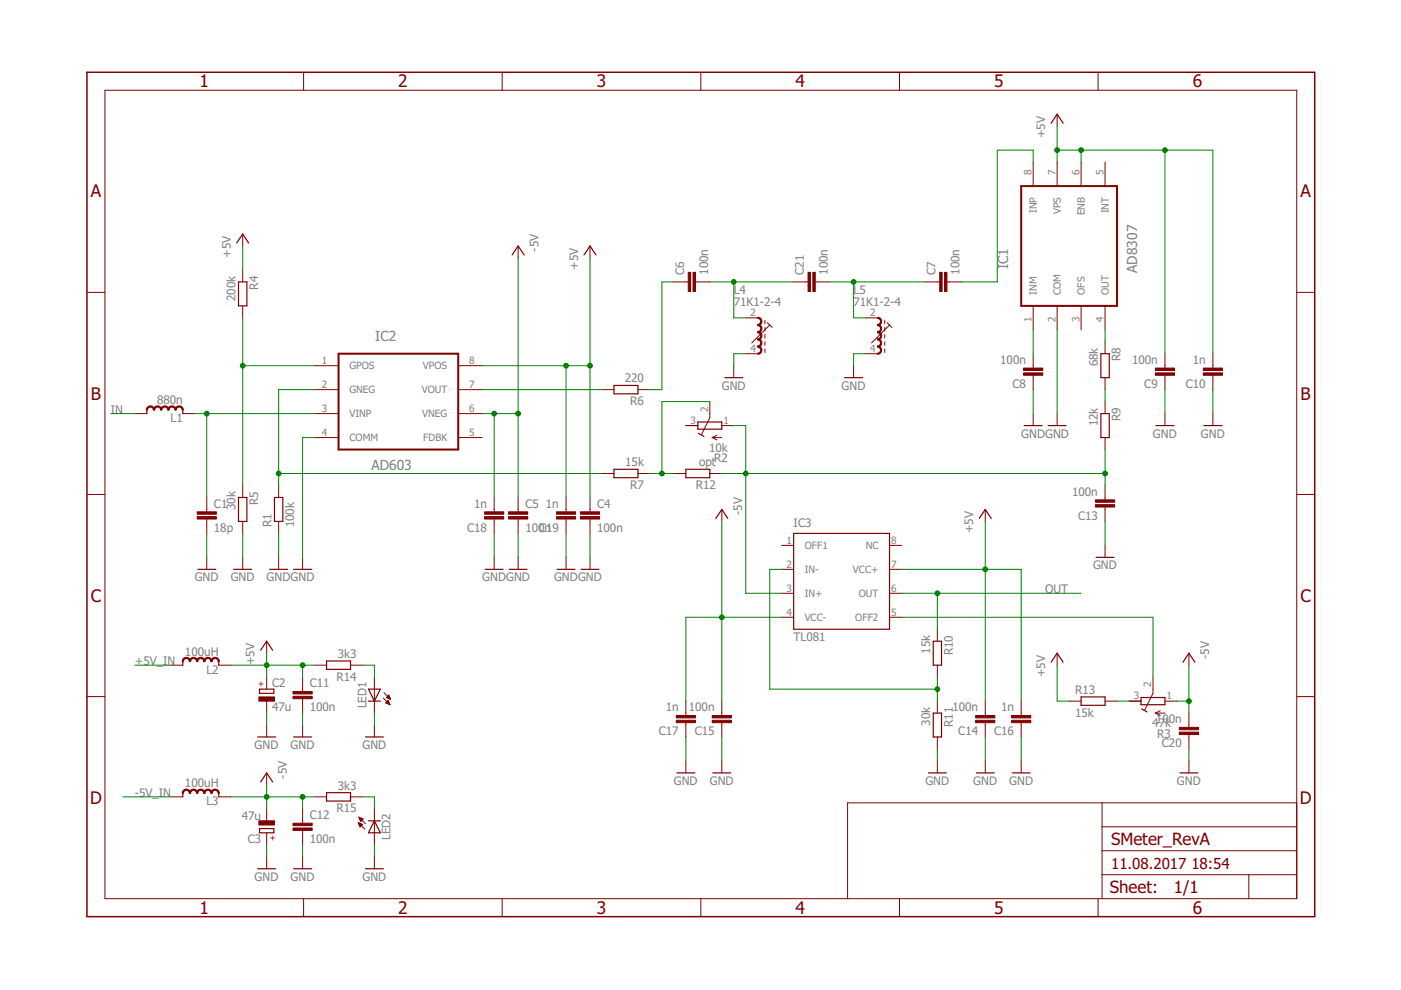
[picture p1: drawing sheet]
<svg xmlns="http://www.w3.org/2000/svg" width="297mm" height="210mm" viewBox="0 0 297 210" stroke-linecap="round" stroke-linejoin="round" font-family="sans-serif">
<g fill="none" stroke="#800000" stroke-width=".21">
<path d="M22.2 19.1h252.7v171.4h-252.7zM64.4 15.3v3.8M106.5 15.3v3.8M148.6 15.3v3.8M190.7 15.3v3.8M232.8 15.3v3.8M219.1 34.4v5.1M224.1 24.2v2.6M224.1 34.4v5.1M229.2 34.4v5.1M234.3 34.4v5.1M51.5 49.6v2.6"/>
<path d="M51.5 57.2v2.6M109.9 52.2v2.5M125.1 52.2v2.5M142.9 59.8h3M147.4 59.8h3.1M168.3 59.8h3M172.8 59.8h3.1M196.2 59.8h3M200.8 59.8h3M18.4 62h3.8M51.5 64.9v2.5M66.7 77.5h5.1"/>
<path d="M97.2 77.5h5M155.6 77.5v2.6M158.1 75h2.6M158.1 67.4h2.6M162.2 67.9v.8M162.2 69.4v.8M162.2 70.9v.8M162.2 72.5v.7M162.2 74v.7M162.7 68.4l1 1M163.2 68.9l-3.8 3.8M181 77.5v2.6"/>
<path d="M183.5 75h2.6M183.5 67.4h2.6M187.6 67.9v.8M187.6 69.4v.8M187.6 70.9v.8M187.6 72.5v.7M187.6 74v.7M188.1 68.4l1 1M188.6 68.9l-3.8 3.8M219.1 64.9v5M219.1 75v3M219.1 79.6v3"/>
<path d="M224.1 64.9v5M229.2 64.9v5M234.3 64.9v5M234.3 72.5v2.5M247 75v3M247 79.6v3M257.2 75v3M257.2 79.6v3M274.9 62h3.8M28.6 87.7h2.5M38.8 87.7h2.5M66.7 82.6h5.1"/>
<path d="M66.7 87.7h5.1M66.7 92.8h5.1M97.2 82.6h5M97.2 87.7h5M97.2 92.8h5M127.6 82.6h2.6M135.3 82.6h2.5M145.4 90.2h2.6M150.5 85.2v3.4l-1.8 3.5M151 92.8h2M151 92.8l1 .5M152 92.3l-1 .5"/>
<path d="M153 90.2h2.6M219.1 87.7v2.5M224.1 87.7v2.5M234.3 80.1v2.5M234.3 85.2v2.5M234.3 92.8v2.5M247 87.7v2.5M257.2 87.7v2.5M18.4 104.8h3.8M43.8 105.5v3M43.8 110v3.1M43.8 118.2v2.5"/>
<path d="M51.5 102.9v2.6M51.5 110.6v2.5M51.5 118.2v2.5M59.1 102.9v2.6M59.1 110.6v2.5M59.1 118.2v2.5M64.2 118.2v2.5M104.8 105.5v3M104.8 110v3.1M104.8 118.2v2.5M109.9 105.5v3M109.9 110v3.1"/>
<path d="M109.9 118.2v2.5M120 105.5v3M120 110v3.1M120 118.2v2.5M125.1 105.5v3M125.1 110v3.1M125.1 118.2v2.5M127.6 100.4h2.6M135.3 100.4h2.5M142.9 100.4h2.5M150.5 100.4h2.5M153 108v2.6"/>
<path d="M165.7 115.6h2.6M188.6 115.6h2.5M208.9 108v2.6M234.3 102.9v3.1M234.3 107.5v3.1M234.3 115.6v2.6M274.9 104.8h3.8M56.5 136v2.5M165.7 120.7h2.6M165.7 125.8h2.6M165.7 130.9h2.6M188.6 120.7h2.5"/>
<path d="M188.6 125.8h2.5M188.6 130.9h2.5M198.7 133.4v2.6M224.1 138.5v2.5M252.1 138.5v2.5M18.4 147.7h3.8M36.2 141h2.6M46.4 141h2.5M56.5 143.6v2.5M56.5 148.7v2.5M56.5 153.7v2.6M64.2 143.6v3"/>
<path d="M64.2 148.1v3.1M64.2 153.7v2.6M66.7 141h2.5M74.3 141h2.6M79.4 143.6v7.6M79.4 153.7v2.6M81.3 148l1.4 1.4M81.4 146.9l1.4 1.4M81.8 149h.7M81.9 147.9l.5-.5 .4 .9zM81.9 148.9h.6M82 147.9h.7"/>
<path d="M82 147.8h.6M82 149.1h.6M82.1 148.8h.3M82.1 147.7h.5M82.2 148.6h.2M82.3 147.6h.2M82.3 148h.4M82.3 148.5l.4 .9M82.3 148.5l-.5 .5 .9 .4M82.3 148.5h.1M82.3 149.2h.3M82.4 147.4h.1"/>
<path d="M82.6 148.2h.2M82.6 149.4h.1M145.4 148.7v3M145.4 153.2v3.1M153 148.7v3M153 153.2v3.1M198.7 141v2.6M198.7 148.7v2.5M198.7 156.3v2.5M208.9 148.7v3M208.9 153.2v3.1M216.5 148.7v3"/>
<path d="M216.5 153.2v3.1M226.7 148.7h2.5M234.3 148.7h2.5M239.4 148.7h2.5M244.5 143.6v3.4l-1.8 3.5M245 151.2h2M245 151.2l1 .5M246 150.7l-1 .5M247 148.7h2.5M252.1 151.2v3M252.1 155.7v3.1M274.9 147.7h3.8"/>
<path d="M36.2 169h2.6M46.4 169h2.5M56.5 163.9v2.5M56.5 171.5v2.5M56.5 176.6v2.5M64.2 171.5v3M64.2 176.1v3M66.7 169h2.5M74.3 169h2.6M76 174.4l1.4 1.4M76 174.4l.3 .9M76 174.4l.9 .4"/>
<path d="M76 174.5h.1M76 174.6h.3M76.1 174.7h.5M76.1 173.3l1.4 1.4M76.1 173.3l.9 .4-.5 .5zM76.1 173.4h.2M76.1 174.8h.7M76.2 174.9h.5M76.2 173.5h.4M76.2 175h.4M76.2 173.6h.7M76.3 175.2h.2"/>
<path d="M76.3 173.7h.6M76.3 175.3h.1M76.3 173.8h.5M76.4 174h.3M76.4 174.1h.1M76.9 174.8l-.6 .5M79.4 171.5v7.6M145.4 161.3v2.6M153 161.3v2.6M198.7 161.3v2.6M208.9 161.3v2.6M216.5 161.3v2.6"/>
<path d="M233.7 170.2v20.3M233.7 175.3h41.2M252.1 161.3v2.6M274.9 170.2h-95.2v20.3M56.5 181.7v2.5M64.2 181.7v2.5M64.4 190.5v3.9M79.4 181.7v2.5M106.5 190.5v3.9M148.6 190.5v3.9M190.7 190.5v3.9M232.8 190.5v3.9"/>
<path d="M233.7 185.5h41.2M233.7 180.4h41.2M264.8 185.5v5"/>
</g>
<path d="M18.4 15.3h260.3v179.1h-260.3z" fill="none" stroke="#800000" stroke-width=".32"/>
<path d="M216.5 39.5h20.3v25.4h-20.3zM71.8 75h25.4v20.3h-25.4z" fill="none" stroke="#800000" stroke-width=".42"/>
<g fill="none" stroke="#800000" stroke-width=".25">
<path d="M222.9 26.1l1.2-1.9 1.3 1.9M50.2 51.5l1.3-1.9 1.2 1.9M50.6 59.8h1.7v5.1h-1.7zM108.6 54.1l1.3-1.9 1.2 1.9M123.8 54.1l1.3-1.9 1.3 1.9M233.4 75h1.8v5.1h-1.8zM31.1 86.9v.8M38.8 86.9v.8M130.2 81.7h5.1v1.8h-5.1zM130.2 99.5h5.1v1.8h-5.1zM145.4 99.5h5.1v1.8h-5.1zM148 89.5h5v1.5h-5z"/>
<path d="M148.1 91.9l1.1 .6M153.7 80.1h3.8M179.1 80.1h3.8M217.1 90.2h3.9M222.2 90.2h3.8M233.4 87.7h1.8v5.1h-1.8zM245.1 90.2h3.8M255.2 90.2h3.9M50.6 105.5h1.7v5.1h-1.7zM58.2 105.5h1.8v5.1h-1.8zM151.8 109.9l1.2-1.9 1.3 1.9M168.3 113.1h20.3v20.3h-20.3z"/>
<path d="M207.6 109.9l1.3-1.9 1.3 1.9M232.4 118.2h3.8M41.9 120.7h3.8M49.6 120.7h3.8M55.3 137.9l1.2-1.9 1.3 1.9M57.2 120.7h3.8M62.3 120.7h3.8M102.9 120.7h3.8M107.9 120.7h3.9M118.1 120.7h3.8M123.2 120.7h3.8M197.9 136h1.7v5h-1.7z"/>
<path d="M38.8 140.3v.7M46.4 140.3v.7M54.6 156.3h3.8M55 146.1h3.1v.9h-3.1zM62.3 156.3h3.8M69.2 140.1h5.1v1.8h-5.1zM77.5 156.3h3.8M78.1 146.1h2.5l-1.2 2.6zM78.1 148.7h2.5M197.9 151.2h1.7v5.1h-1.7zM222.9 140.4l1.2-1.9 1.3 1.9M229.2 147.8h5.1v1.7h-5.1z"/>
<path d="M241.9 147.9h5.1v1.5h-5.1zM242 150.3l1.2 .6M250.8 140.4l1.3-1.9 1.2 1.9M38.8 168.2v.8M46.4 168.2v.8M55 175.7h3.1v.9h-3.1zM55.3 165.8l1.2-1.9 1.3 1.9M69.2 168.1h5.1v1.7h-5.1zM78.1 174h2.5M79.4 174l1.2 2.6h-2.5zM143.5 163.9h3.8M151.1 163.9h3.8"/>
<path d="M196.8 163.9h3.8M207 163.9h3.8M214.6 163.9h3.8M250.2 163.9h3.8M54.6 184.2h3.8M62.3 184.2h3.8M77.5 184.2h3.8"/>
</g>
<g fill="#800000" stroke="#800000" stroke-width=".21">
<path d="M41.8 109.5h4.1v.5h-4.1z"/>
<path d="M41.8 108.5h4.1v.5h-4.1z"/>
<path d="M54.9 147.8h3.3v.9h-3.3z"/>
<path d="M54.9 174h3.3v.9h-3.3z"/>
<path d="M123.1 109.5h4v.5h-4z"/>
<path d="M123.1 108.5h4v.5h-4z"/>
<path d="M107.8 109.5h4.1v.5h-4.1z"/>
<path d="M107.8 108.5h4.1v.5h-4.1z"/>
<path d="M146.9 57.7h.5v4.1h-.5z"/>
<path d="M145.9 57.7h.5v4.1h-.5z"/>
<path d="M200.3 57.7h.5v4.1h-.5z"/>
<path d="M199.2 57.7h.5v4.1h-.5z"/>
<path d="M217 78h4.1v.5h-4.1z"/>
<path d="M217 79.1h4.1v.5h-4.1z"/>
<path d="M245 78h4v.5h-4z"/>
<path d="M245 79.1h4v.5h-4z"/>
<path d="M255.1 78h4.1v.5h-4.1z"/>
<path d="M255.1 79.1h4.1v.5h-4.1z"/>
<path d="M62.1 147.6h4.1v.5h-4.1z"/>
<path d="M62.1 146.6h4.1v.5h-4.1z"/>
<path d="M62.1 175.6h4.1v.5h-4.1z"/>
<path d="M62.1 174.5h4.1v.5h-4.1z"/>
<path d="M232.3 106h4v.5h-4z"/>
<path d="M232.3 107h4v.5h-4z"/>
<path d="M206.9 151.7h4v.5h-4z"/>
<path d="M206.9 152.7h4v.5h-4z"/>
<path d="M151 151.7h4.1v.5h-4.1z"/>
<path d="M151 152.7h4.1v.5h-4.1z"/>
<path d="M214.5 151.7h4v.5h-4z"/>
<path d="M214.5 152.7h4v.5h-4z"/>
<path d="M143.4 151.7h4v.5h-4z"/>
<path d="M143.4 152.7h4v.5h-4z"/>
<path d="M102.7 108.5h4.1v.5h-4.1z"/>
<path d="M102.7 109.5h4.1v.5h-4.1z"/>
<path d="M118 108.5h4v.5h-4z"/>
<path d="M118 109.5h4v.5h-4z"/>
<path d="M250 154.2h4.1v.5h-4.1z"/>
<path d="M250 155.2h4.1v.5h-4.1z"/>
<path d="M172.3 57.7h.5v4.1h-.5z"/>
<path d="M171.3 57.7h.5v4.1h-.5z"/>
</g>
<g fill="#800000" stroke="#800000" stroke-width=".21">
<path d="M31.2 86.4a.89 .89 0 0 1 1-.3 .89 .89 0 0 1 .6 .8h-.3a.63 .63 0 0 0-.6-.6 .63 .63 0 0 0-.6 .6h-.3z" fill-rule="evenodd"/>
<path d="M32.7 86.4a.89 .89 0 0 1 1-.3 .89 .89 0 0 1 .6 .8h-.2a.63 .63 0 0 0-.7-.6 .63 .63 0 0 0-.6 .6h-.3z" fill-rule="evenodd"/>
<path d="M34.3 86.4a.89 .89 0 0 1 1-.3 .89 .89 0 0 1 .5 .8h-.2a.63 .63 0 0 0-.7-.6 .63 .63 0 0 0-.6 .6h-.2z" fill-rule="evenodd"/>
<path d="M35.8 86.4a.89 .89 0 0 1 1-.3 .89 .89 0 0 1 .6 .8h-.3a.63 .63 0 0 0-.6-.6 .63 .63 0 0 0-.7 .6h-.2z" fill-rule="evenodd"/>
<path d="M37.3 86.4a.89 .89 0 0 1 1-.3 .89 .89 0 0 1 .6 .8h-.3a.63 .63 0 0 0-.6-.6 .63 .63 0 0 0-.6 .6h-.3z" fill-rule="evenodd"/>
<path d="M38.8 139.7a.89 .89 0 0 1 1-.3 .89 .89 0 0 1 .6 .9h-.2a.63 .63 0 0 0-.7-.7 .63 .63 0 0 0-.6 .7h-.3z" fill-rule="evenodd"/>
<path d="M40.4 139.7a.89 .89 0 0 1 1-.3 .89 .89 0 0 1 .5 .9h-.2a.63 .63 0 0 0-.7-.7 .63 .63 0 0 0-.6 .7h-.2z" fill-rule="evenodd"/>
<path d="M41.9 139.7a.89 .89 0 0 1 1-.3 .89 .89 0 0 1 .6 .9h-.3a.63 .63 0 0 0-.6-.7 .63 .63 0 0 0-.7 .7h-.2z" fill-rule="evenodd"/>
<path d="M43.4 139.7a.89 .89 0 0 1 1-.3 .89 .89 0 0 1 .6 .9h-.3a.63 .63 0 0 0-.6-.7 .63 .63 0 0 0-.6 .7h-.3z" fill-rule="evenodd"/>
<path d="M44.9 139.7a.89 .89 0 0 1 1-.3 .89 .89 0 0 1 .6 .9h-.3a.63 .63 0 0 0-.6-.7 .63 .63 0 0 0-.6 .7h-.3z" fill-rule="evenodd"/>
<path d="M38.8 167.6a.89 .89 0 0 1 1-.2 .89 .89 0 0 1 .6 .8h-.2a.63 .63 0 0 0-.7-.6 .63 .63 0 0 0-.6 .6h-.3z" fill-rule="evenodd"/>
<path d="M40.4 167.6a.89 .89 0 0 1 .9-.2 .89 .89 0 0 1 .6 .8h-.2a.63 .63 0 0 0-.7-.6 .63 .63 0 0 0-.6 .6h-.2z" fill-rule="evenodd"/>
<path d="M41.9 167.6a.89 .89 0 0 1 1-.2 .89 .89 0 0 1 .6 .8h-.3a.63 .63 0 0 0-.6-.6 .63 .63 0 0 0-.7 .6h-.2z" fill-rule="evenodd"/>
<path d="M43.4 167.6a.89 .89 0 0 1 1-.2 .89 .89 0 0 1 .6 .8h-.3a.63 .63 0 0 0-.6-.6 .63 .63 0 0 0-.6 .6h-.3z" fill-rule="evenodd"/>
<path d="M44.9 167.6a.89 .89 0 0 1 1-.2 .89 .89 0 0 1 .6 .8h-.3a.63 .63 0 0 0-.6-.6 .63 .63 0 0 0-.6 .6h-.3z" fill-rule="evenodd"/>
<path d="M160.7 67.3a.89 .89 0 0 1 .8 .9 .89 .89 0 0 1-.8 .8v-.2a.63 .63 0 0 0 .6-.6 .63 .63 0 0 0-.6-.7z" fill-rule="evenodd"/>
<path d="M160.7 68.8a.88 .88 0 0 1 .8 .9 .88 .88 0 0 1-.8 .8v-.2a.62 .62 0 0 0 .6-.6 .62 .62 0 0 0-.6-.7z" fill-rule="evenodd"/>
<path d="M160.7 70.3a.89 .89 0 0 1 .8 .9 .89 .89 0 0 1-.8 .9v-.3a.63 .63 0 0 0 .6-.6 .63 .63 0 0 0-.6-.7z" fill-rule="evenodd"/>
<path d="M160.7 71.8a.89 .89 0 0 1 .8 .9 .89 .89 0 0 1-.8 .9v-.3a.63 .63 0 0 0 .6-.6 .63 .63 0 0 0-.6-.6z" fill-rule="evenodd"/>
<path d="M160.7 73.3a.89 .89 0 0 1 .8 .9 .89 .89 0 0 1-.8 .9v-.2a.63 .63 0 0 0 .6-.7 .63 .63 0 0 0-.6-.6z" fill-rule="evenodd"/>
<path d="M186.1 67.3a.89 .89 0 0 1 .8 .9 .89 .89 0 0 1-.8 .8v-.2a.63 .63 0 0 0 .6-.6 .63 .63 0 0 0-.6-.7z" fill-rule="evenodd"/>
<path d="M186.1 68.8a.88 .88 0 0 1 .8 .9 .88 .88 0 0 1-.8 .8v-.2a.62 .62 0 0 0 .6-.6 .62 .62 0 0 0-.6-.7z" fill-rule="evenodd"/>
<path d="M186.1 70.3a.89 .89 0 0 1 .8 .9 .89 .89 0 0 1-.8 .9v-.3a.63 .63 0 0 0 .6-.6 .63 .63 0 0 0-.6-.7z" fill-rule="evenodd"/>
<path d="M186.1 71.8a.89 .89 0 0 1 .8 .9 .89 .89 0 0 1-.8 .9v-.3a.63 .63 0 0 0 .6-.6 .63 .63 0 0 0-.6-.6z" fill-rule="evenodd"/>
<path d="M186.1 73.3a.89 .89 0 0 1 .8 .9 .89 .89 0 0 1-.8 .9v-.2a.63 .63 0 0 0 .6-.7 .63 .63 0 0 0-.6-.6z" fill-rule="evenodd"/>
</g>
<g fill="none" stroke="#008000" stroke-width=".21">
<path d="M219.1 34.4v-2.6h-7.7v28h-7.6M224.1 26.8v7.6M224.1 31.8h33.1v43.2M229.2 31.8v2.6M247 31.8v43.2M51.5 52.2v5M109.9 54.7v50.8M125.1 54.7v50.8M142.9 59.8h-2.6v22.8h-2.5M150.5 59.8h17.8M155.6 59.8v7.6h2.5M175.9 59.8h20.3"/>
<path d="M181 59.8v7.6h2.5M51.5 67.4v35.5M51.5 77.5h15.2M102.2 77.5h22.9M120 77.5v28M158.1 75h-2.5v2.5M183.5 75h-2.5v2.5M219.1 69.9v5.1M224.1 69.9v17.8M234.3 69.9v2.6M23.5 87.7h5.1M41.3 87.7h25.4"/>
<path d="M43.8 87.7v17.8M66.7 82.6h-7.6v20.3M66.7 92.8h-2.5v25.4M102.2 82.6h25.4M102.2 87.7h7.7M104.8 87.7v17.8M150.5 85.2h-10.2v15.2M155.6 90.2h2.5v35.6h7.6M219.1 82.6v5.1M234.3 82.6v2.6M234.3 95.3v7.6M247 82.6v5.1"/>
<path d="M257.2 82.6v5.1M43.8 113.1v5.1M51.5 113.1v5.1M59.1 113.1v5.1M59.1 100.4h68.5M104.8 113.1v5.1M109.9 113.1v5.1M120 113.1v5.1M125.1 113.1v5.1M137.8 100.4h5.1M153 110.6v38.1M153 100.4h81.3"/>
<path d="M208.9 110.6v38.1M234.3 110.6v5M56.5 138.5v5.1M165.7 130.9h-20.3v17.8M165.7 120.7h-2.5v25.4h35.5M191.1 120.7h25.4v28M191.1 130.9h53.4v12.7M191.1 125.8h38.1M198.7 125.8v7.6M28.6 141h7.6M48.9 141h17.8M56.5 151.2v2.5"/>
<path d="M64.2 141v2.6M64.2 151.2v2.5M76.9 141h2.5v2.6M79.4 151.2v2.5M145.4 156.3v5M153 156.3v5M198.7 143.6v5.1M198.7 158.8v2.5M208.9 156.3v5M216.5 156.3v5M224.1 141v7.7h2.6M236.8 148.7h2.6"/>
<path d="M249.5 148.7h2.6M252.1 141v10.2M252.1 158.8v2.5M26.1 169h10.1M48.9 169h17.8M56.5 166.4v5.1M56.5 179.1v2.6M64.2 169v2.5M64.2 179.1v2.6M76.9 169h2.5v2.5M79.4 179.1v2.6"/>
</g>
<g fill="#008000" stroke="#008000" stroke-width=".21">
<circle cx="59.1" cy="100.4" r=".51"/>
<circle cx="43.8" cy="87.7" r=".51"/>
<circle cx="125.1" cy="77.5" r=".51"/>
<circle cx="120" cy="77.5" r=".51"/>
<circle cx="56.5" cy="141" r=".51"/>
<circle cx="64.2" cy="141" r=".51"/>
<circle cx="247" cy="31.8" r=".51"/>
<circle cx="224.1" cy="31.8" r=".51"/>
<circle cx="229.2" cy="31.8" r=".51"/>
<circle cx="208.9" cy="120.7" r=".51"/>
<circle cx="51.5" cy="77.5" r=".51"/>
<circle cx="109.9" cy="87.7" r=".51"/>
<circle cx="104.8" cy="87.7" r=".51"/>
<circle cx="56.5" cy="169" r=".51"/>
<circle cx="64.2" cy="169" r=".51"/>
<circle cx="153" cy="130.9" r=".51"/>
<circle cx="252.1" cy="148.7" r=".51"/>
<circle cx="140.3" cy="100.4" r=".51"/>
<circle cx="234.3" cy="100.4" r=".51"/>
<circle cx="158.1" cy="100.4" r=".51"/>
<circle cx="198.7" cy="125.8" r=".51"/>
<circle cx="198.7" cy="146.1" r=".51"/>
<circle cx="155.6" cy="59.8" r=".51"/>
<circle cx="181" cy="59.8" r=".51"/>
</g>
<g font-size="3.7" fill="#800000">
<text x="42.3" y="18.5">1</text>
<text x="84.4" y="18.5">2</text>
<text x="126.5" y="18.5">3</text>
<text x="168.7" y="18.5">4</text>
<text x="210.8" y="18.5">5</text>
<text x="252.9" y="18.5">6</text>
<text x="19.2" y="41.9">A</text>
<text x="275.7" y="41.9">A</text>
<text x="19.3" y="84.7">B</text>
<text x="275.8" y="84.7">B</text>
<text x="19.2" y="127.6">C</text>
<text x="275.7" y="127.6">C</text>
<text x="19.1" y="170.4">D</text>
<text x="275.6" y="170.4">D</text>
<text x="42.3" y="193.7">1</text>
<text x="84.4" y="193.7">2</text>
<text x="126.5" y="193.7">3</text>
<text x="168.7" y="193.7">4</text>
<text x="210.8" y="193.7">5</text>
<text x="252.9" y="193.7">6</text>
</g>
<g font-size="3.6" fill="#800000">
<text x="235.6" y="179.1">SMeter_RevA</text>
<text x="235.3" y="189.4">Sheet:</text>
<text x="248.9" y="189.3">1/1</text>
</g>
<g font-size="3.2" fill="#800000">
<text x="235.6" y="184.2">11.08.2017</text>
<text x="252.6" y="184.2">18:54</text>
</g>
<g font-size="2.9" fill="#808080">
<text x="213.8" y="57" transform="rotate(-90 213.8 57)">IC1</text>
<text x="241.1" y="57.9" transform="rotate(-90 241.1 57.9)">AD8307</text>
<text x="79.6" y="72.2">IC2</text>
<text x="78.8" y="99.6">AD603</text>
</g>
<g font-size="2.5" fill="#808080">
<text x="221.6" y="29.3" transform="rotate(-90 221.6 29.3)">+5V</text>
<text x="114.2" y="53.4" transform="rotate(-90 114.2 53.4)">-5V</text>
<text x="48.9" y="54.7" transform="rotate(-90 48.9 54.7)">+5V</text>
<text x="122.6" y="57.2" transform="rotate(-90 122.6 57.2)">+5V</text>
<text x="145" y="58.2" transform="rotate(-90 145 58.2)">C6</text>
<text x="150.1" y="58.2" transform="rotate(-90 150.1 58.2)">100n</text>
<text x="170.4" y="58.2" transform="rotate(-90 170.4 58.2)">C21</text>
<text x="175.5" y="58.2" transform="rotate(-90 175.5 58.2)">100n</text>
<text x="198.4" y="58.2" transform="rotate(-90 198.4 58.2)">C7</text>
<text x="203.4" y="58.2" transform="rotate(-90 203.4 58.2)">100n</text>
<text x="49.9" y="63.8" transform="rotate(-90 49.9 63.8)">200k</text>
<text x="54.7" y="61.4" transform="rotate(-90 54.7 61.4)">R4</text>
<text x="155.6" y="64.8">71K1-2-4</text>
<text x="155.6" y="62.3">L4</text>
<text x="181" y="64.8">71K1-2-4</text>
<text x="181" y="62.3">L5</text>
<text x="212.1" y="77.2">100n</text>
<text x="232.8" y="77.7" transform="rotate(-90 232.8 77.7)">68k</text>
<text x="237.6" y="76.6" transform="rotate(-90 237.6 76.6)">R8</text>
<text x="240" y="77.2">100n</text>
<text x="252.9" y="77.2">1n</text>
<text x="132.5" y="81.1">220</text>
<text x="153" y="82.6">GND</text>
<text x="178.4" y="82.6">GND</text>
<text x="214.7" y="82.2">C8</text>
<text x="242.6" y="82.2">C9</text>
<text x="251.4" y="82.2">C10</text>
<text x="23.5" y="87.7">IN</text>
<text x="33.3" y="85.7">880n</text>
<text x="36.1" y="89.5">L1</text>
<text x="133.6" y="85.9">R6</text>
<text x="237.6" y="89.3" transform="rotate(-90 237.6 89.3)">R9</text>
<text x="150.3" y="95.8">10k</text>
<text x="216.5" y="92.8">GNDGND</text>
<text x="232.8" y="90.4" transform="rotate(-90 232.8 90.4)">12k</text>
<text x="244.5" y="92.8">GND</text>
<text x="254.6" y="92.8">GND</text>
<text x="132.6" y="98.9">15k</text>
<text x="148.2" y="98.9">opt</text>
<text x="151.4" y="98">R2</text>
<text x="45.4" y="107.6">C1</text>
<text x="54.7" y="107.1" transform="rotate(-90 54.7 107.1)">R5</text>
<text x="100.5" y="107.6">1n</text>
<text x="111.4" y="107.6">C5</text>
<text x="115.7" y="107.6">1n</text>
<text x="126.6" y="107.6">C4</text>
<text x="133.6" y="103.7">R7</text>
<text x="147.5" y="103.7">R12</text>
<text x="227.3" y="105.1">100n</text>
<text x="45.4" y="112.7">18p</text>
<text x="49.9" y="108.2" transform="rotate(-90 49.9 108.2)">30k</text>
<text x="57.6" y="111.8" transform="rotate(-90 57.6 111.8)">R1</text>
<text x="62.4" y="111.8" transform="rotate(-90 62.4 111.8)">100k</text>
<text x="99" y="112.7">C18</text>
<text x="111.4" y="112.7">100n</text>
<text x="114.3" y="112.7">C19</text>
<text x="126.6" y="112.7">100n</text>
<text x="157.3" y="109.2" transform="rotate(-90 157.3 109.2)">-5V</text>
<text x="168.3" y="111.8">IC3</text>
<text x="206.4" y="113.1" transform="rotate(-90 206.4 113.1)">+5V</text>
<text x="228.6" y="110.2">C13</text>
<text x="41.3" y="123.3">GND</text>
<text x="48.9" y="123.3">GND</text>
<text x="56.5" y="123.3">GNDGND</text>
<text x="102.2" y="123.3">GNDGND</text>
<text x="117.5" y="123.3">GNDGND</text>
<text x="221.6" y="125.8">OUT</text>
<text x="231.8" y="120.7">GND</text>
<text x="168.3" y="135.9">TL081</text>
<text x="28.6" y="141">+5V_IN</text>
<text x="39.2" y="139">100uH</text>
<text x="43.8" y="142.8">L2</text>
<text x="54" y="141" transform="rotate(-90 54 141)">+5V</text>
<text x="71.6" y="139.5">3k3</text>
<text x="197.2" y="138.6" transform="rotate(-90 197.2 138.6)">15k</text>
<text x="202" y="138.9" transform="rotate(-90 202 138.9)">R10</text>
<text x="221.6" y="143.6" transform="rotate(-90 221.6 143.6)">+5V</text>
<text x="256.4" y="139.7" transform="rotate(-90 256.4 139.7)">-5V</text>
<text x="57.7" y="145.6">C2</text>
<text x="65.7" y="145.7">C11</text>
<text x="71.3" y="144.3">R14</text>
<text x="227.9" y="147.1">R13</text>
<text x="57.7" y="150.7">47u</text>
<text x="65.7" y="150.8">100n</text>
<text x="77.7" y="150.2" transform="rotate(-90 77.7 150.2)">LED1</text>
<text x="139.7" y="155.9">C17</text>
<text x="141.1" y="150.8">1n</text>
<text x="146" y="150.8">100n</text>
<text x="147.3" y="155.9">C15</text>
<text x="197.2" y="153.9" transform="rotate(-90 197.2 153.9)">30k</text>
<text x="201.9" y="150.8">100n</text>
<text x="202" y="154.2" transform="rotate(-90 202 154.2)">R11</text>
<text x="203.2" y="155.9">C14</text>
<text x="210.8" y="155.9">C16</text>
<text x="212.2" y="150.8">1n</text>
<text x="227.9" y="151.9">15k</text>
<text x="244.3" y="154.2">47k</text>
<text x="245.1" y="153.3">100n</text>
<text x="54" y="158.8">GND</text>
<text x="61.6" y="158.8">GND</text>
<text x="76.8" y="158.8">GND</text>
<text x="245.4" y="156.4">R3</text>
<text x="246.3" y="158.4">C20</text>
<text x="39.2" y="166.9">100uH</text>
<text x="60.8" y="165.1" transform="rotate(-90 60.8 165.1)">-5V</text>
<text x="71.6" y="167.4">3k3</text>
<text x="142.9" y="166.4">GND</text>
<text x="150.5" y="166.4">GND</text>
<text x="196.2" y="166.4">GND</text>
<text x="206.4" y="166.4">GND</text>
<text x="214" y="166.4">GND</text>
<text x="249.5" y="166.4">GND</text>
<text x="28.6" y="169">-5V_IN</text>
<text x="43.8" y="170.7">L3</text>
<text x="51.3" y="173.8">47u</text>
<text x="65.7" y="173.7">C12</text>
<text x="71.3" y="172.2">R15</text>
<text x="52.5" y="178.8">C3</text>
<text x="65.7" y="178.7">100n</text>
<text x="82.8" y="178.2" transform="rotate(-90 82.8 178.2)">LED2</text>
<text x="54" y="186.7">GND</text>
<text x="61.6" y="186.7">GND</text>
<text x="76.8" y="186.7">GND</text>
</g>
<g font-size="2.1" fill="#808080">
<text x="218.7" y="37.1" transform="rotate(-90 218.7 37.1)">8</text>
<text x="223.8" y="37.1" transform="rotate(-90 223.8 37.1)">7</text>
<text x="228.9" y="37.1" transform="rotate(-90 228.9 37.1)">6</text>
<text x="233.9" y="37.1" transform="rotate(-90 233.9 37.1)">5</text>
<text x="219.8" y="45.2" transform="rotate(-90 219.8 45.2)">INP</text>
<text x="224.9" y="45.4" transform="rotate(-90 224.9 45.4)">VPS</text>
<text x="230" y="45.7" transform="rotate(-90 230 45.7)">ENB</text>
<text x="235.1" y="45.3" transform="rotate(-90 235.1 45.3)">INT</text>
<text x="219.8" y="62.5" transform="rotate(-90 219.8 62.5)">INM</text>
<text x="224.9" y="62.5" transform="rotate(-90 224.9 62.5)">COM</text>
<text x="230" y="62.5" transform="rotate(-90 230 62.5)">OFS</text>
<text x="235.1" y="62.5" transform="rotate(-90 235.1 62.5)">OUT</text>
<text x="159.1" y="67">2</text>
<text x="184.5" y="67">2</text>
<text x="218.7" y="68.3" transform="rotate(-90 218.7 68.3)">1</text>
<text x="223.8" y="68.3" transform="rotate(-90 223.8 68.3)">2</text>
<text x="228.9" y="68.3" transform="rotate(-90 228.9 68.3)">3</text>
<text x="233.9" y="68.3" transform="rotate(-90 233.9 68.3)">4</text>
<text x="68.3" y="77.2">1</text>
<text x="99.5" y="77.2">8</text>
<text x="159.1" y="74.6">4</text>
<text x="184.5" y="74.6">4</text>
<text x="68.3" y="82.3">2</text>
<text x="74.1" y="78.3">GPOS</text>
<text x="74.1" y="83.4">GNEG</text>
<text x="89.4" y="83.4">VOUT</text>
<text x="89.7" y="78.3">VPOS</text>
<text x="99.5" y="82.3">7</text>
<text x="68.3" y="87.3">3</text>
<text x="74.1" y="88.5">VINP</text>
<text x="89.5" y="88.5">VNEG</text>
<text x="99.5" y="87.3">6</text>
<text x="146.4" y="89.9">3</text>
<text x="150.1" y="87.3" transform="rotate(-90 150.1 87.3)">2</text>
<text x="153.4" y="89.9">1</text>
<text x="68.3" y="92.4">4</text>
<text x="74.1" y="93.5">COMM</text>
<text x="89.7" y="93.5">FDBK</text>
<text x="99.5" y="92.4">5</text>
<text x="166.8" y="115.3">1</text>
<text x="170.6" y="116.4">OFF1</text>
<text x="183.5" y="116.4">NC</text>
<text x="188.9" y="115.3">8</text>
<text x="166.8" y="120.4">2</text>
<text x="166.8" y="125.4">3</text>
<text x="170.6" y="121.5">IN-</text>
<text x="180.9" y="121.5">VCC+</text>
<text x="188.9" y="120.4">7</text>
<text x="188.9" y="125.4">6</text>
<text x="166.8" y="130.5">4</text>
<text x="170.6" y="131.6">VCC-</text>
<text x="170.6" y="126.6">IN+</text>
<text x="181.3" y="131.6">OFF2</text>
<text x="182.1" y="126.6">OUT</text>
<text x="188.9" y="130.5">5</text>
<text x="240.4" y="148.3">3</text>
<text x="244.1" y="145.7" transform="rotate(-90 244.1 145.7)">2</text>
<text x="247.4" y="148.3">1</text>
</g>
<g font-size="1.8" fill="#800000">
<text x="55.9" y="145.7" transform="rotate(-90 55.9 145.7)">+</text>
<text x="58.4" y="178.3" transform="rotate(-90 58.4 178.3)">+</text>
</g>
</svg>
